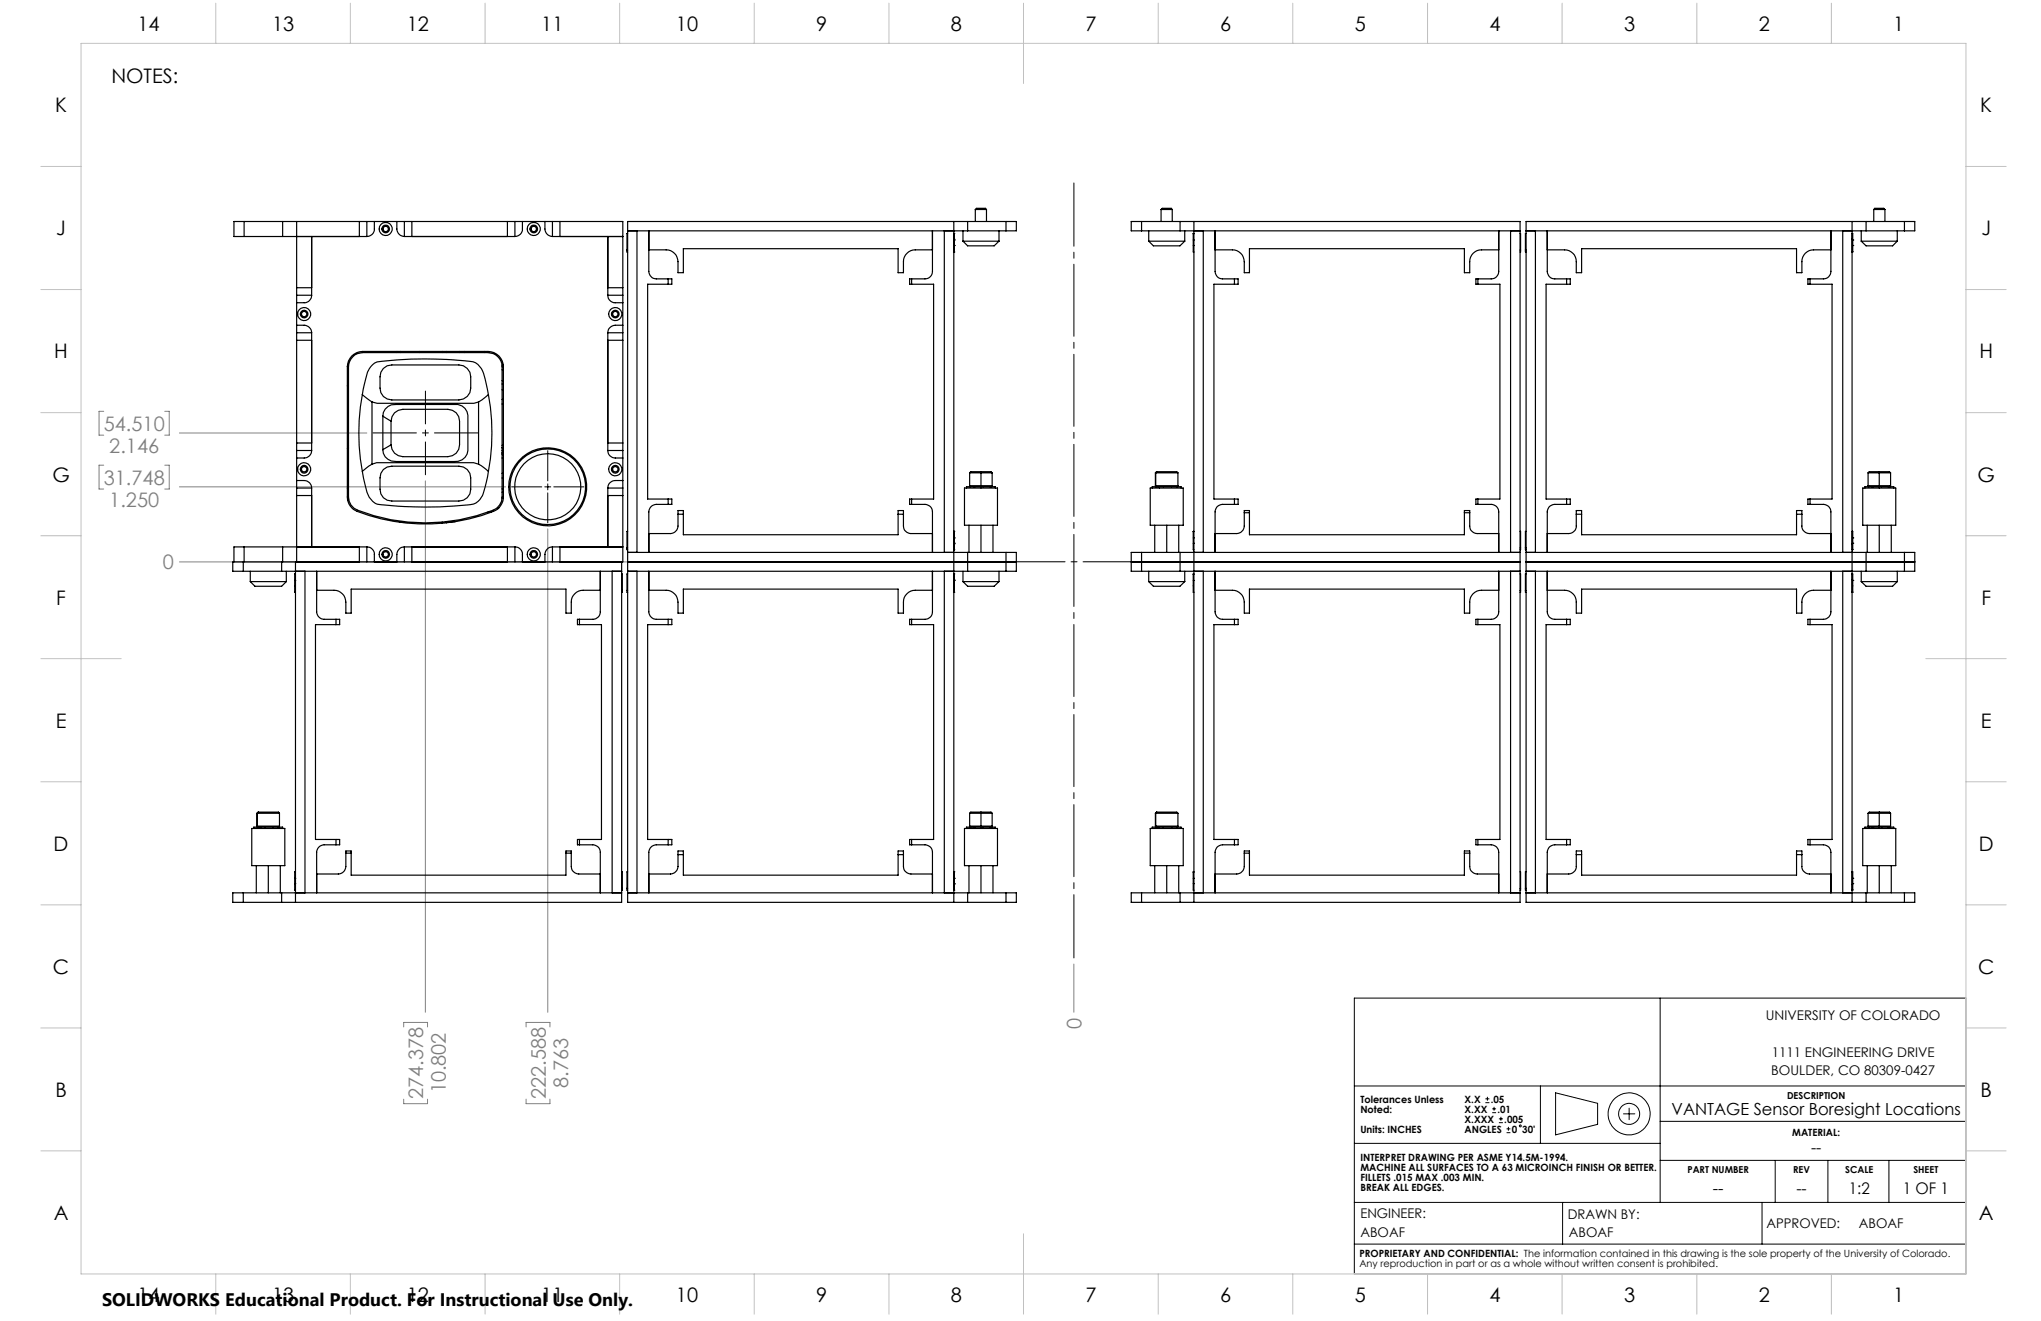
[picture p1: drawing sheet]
<svg xmlns="http://www.w3.org/2000/svg" width="432mm" height="279mm" viewBox="0 0 432 279" stroke-linecap="round" stroke-linejoin="round" font-family="sans-serif">
<g fill="none" stroke="#000" stroke-width=".21">
<path d="M115.9 95.3v6.4M108.2 103h6.4M115.3 103h1.2M115.9 102.3v1.3M115.9 104.2v6.4M117.2 103h6.3M351.2 211.1v43.2M415.9 211.1h-129.4v58.4M286.5 229.7h129.4M314.3 233.2h.8M314.3 232.4h.8M314.7 232v.8"/>
<path d="M315.7 235.3h.8M315.7 234.5h.8M316.1 234.1v.8M317.1 237.5h.9M317.1 236.6h.9M317.5 236.2v.8M318.7 239.6h.8M318.7 238.8h.8M319.1 238.3v.8M325.9 229.7v12.1M329.1 231.1l8.9 2.3v4.4l-8.9 2.2zM343.5 235.6h2.4"/>
<path d="M344.7 234.4v2.4M351.2 237.2h64.7M286.5 254.3h129.4M286.5 241.8h64.7M330.6 254.3v8.8M351.2 245.4h64.7M372.8 254.3v8.8M375.6 245.4v8.9M386.7 245.4v8.9M399.6 245.4v8.9M286.5 263.1h129.4"/>
<circle cx="321.6" cy="238.1" r=".2"/>
<circle cx="344.7" cy="235.6" r="2.22"/>
<circle cx="344.7" cy="235.6" r="4.5"/>
</g>
<path d="M227.2 38.7v163.9" fill="none" stroke="#000" stroke-width=".21" stroke-dasharray="15.2 1.3 1.3 1.3" stroke-dashoffset="1.9"/>
<path d="M239.3 118.8h-24.2" fill="none" stroke="#000" stroke-width=".21" stroke-dasharray="15.2 1.3 1.3 1.3" stroke-dashoffset="5"/>
<path d="M90 100.4v-17.7" fill="none" stroke="#000" stroke-width=".21" stroke-dasharray="15.2 1.3 1.3 1.3" stroke-dashoffset="8.3"/>
<path d="M78.9 91.6h22.2" fill="none" stroke="#000" stroke-width=".21" stroke-dasharray="15.2 1.3 1.3 1.3" stroke-dashoffset="6"/>
<g fill="none" stroke="#808080" stroke-width=".21">
<path d="M21.9 98.4h-.9v5h.9M21.9 87h-.9v5h.9M34.9 98.4h.9v5h-.9M34.9 87h.9v5h-.9M38 91.6h39.6M38 118.9h175.8M38 103h69M90 101.7v112.4M115.9 111.9v102.2M85.4 217.2v-.9h5.1v.9M111.3 217.2v-.9h5v.9M227.2 203.9v10.2"/>
<path d="M85.4 232.5v.9h5.1v-.9M111.3 232.5v.9h5v-.9"/>
</g>
<g fill="none" stroke="#c0c0c0" stroke-width=".21">
<path d="M17.1 9.2h398.8v260.3h-398.8zM45.6 .7v8.5M74.1 .7v8.5M102.6 .7v8.5M131.1 .7v8.5M159.6 .7v8.5M188.1 .7v8.5M216.5 .7v17M245 .7v8.5M273.5 .7v8.5M302 .7v8.5M330.5 .7v8.5"/>
<path d="M359 .7v8.5M387.5 .7v8.5M8.6 35.2h8.5M415.9 35.2h8.5M8.6 61.2h8.5M415.9 61.2h8.5M8.6 87.3h8.5M415.9 87.3h8.5M8.6 113.3h8.5M415.9 113.3h8.5M8.6 139.3h17M407.4 139.3h17"/>
<path d="M8.6 165.3h8.5M415.9 165.3h8.5M8.6 191.4h8.5M415.9 191.4h8.5M8.6 217.4h8.5M415.9 217.4h8.5M8.6 243.4h8.5M415.9 243.4h8.5M45.6 269.5v8.5M74.1 269.5v8.5M102.6 269.5v8.5M131.1 269.5v8.5"/>
<path d="M159.6 269.5v8.5M188.1 269.5v8.5M216.5 260.9v17.1M245 269.5v8.5M273.5 269.5v8.5M302 269.5v8.5M330.5 269.5v8.5M359 269.5v8.5M387.5 269.5v8.5"/>
</g>
<g fill="none" stroke="#000" stroke-width=".25">
<path d="M51.6 46.8h-2.1v3.2h2.1M51.6 46.8h8.2M51.6 46.8v3.2M51.6 50h8.2M59.8 46.8h3M59.8 50h17.8M59.8 46.8v3.2M62.8 46.8h13.2M62.8 46.8v14.1M65.9 50v12.4M76 46.8h1.6M76 46.8v3.2"/>
<path d="M77.6 46.8h7.9M77.6 46.8v3.2M79.2 46.8v1.6a1.57 1.57 0 0 1-1.6 1.6M84 46.8v1.6a1.63 1.63 0 0 0 1.5 1.6M85.5 46.8h1.6M85.5 46.8v3.2M85.5 50h23.4M87.1 46.8h20.3M87.1 46.8v3.2M107.4 46.8h1.5M107.4 46.8v3.2M108.9 46.8h8"/>
<path d="M108.9 46.8v3.2M110.5 46.8v1.6a1.57 1.57 0 0 1-1.6 1.6M115.3 46.8v1.6a1.63 1.63 0 0 0 1.6 1.6M116.9 46.8h1.6M116.9 46.8v3.2M116.9 50h14.9M118.5 46.8h13.3v14.1M118.5 46.8v3.2M128.6 50v12.4M132.6 52.9v.4h.2M132.6 52.9h.2M132.8 49.4h-.2v3.5"/>
<path d="M132.8 48.8h71.9M134.8 48.8v68M137.3 52.8h3.6a2.53 2.53 0 0 1 2.5 2.6v2.3h1.2v-5.1h45.4v5.1h1.1a5 5 0 0 1 .5-3.8 2.48 2.48 0 0 1 2-1.1h3.7M137.3 48.8v8.6a1.63 1.63 0 0 0 1.6 1.6h3.2v1.1h-5.1v45.5h5.1v1.1h-3.2a1.63 1.63 0 0 0-1.6 1.6v8.5M141.4 59v1.1M192.9 59v1.1M197.3 48.8v8.6a1.57 1.57 0 0 1-1.6 1.6h-3.3v1.1h5.1v45.5h-5.1v1.1h3.3a1.57 1.57 0 0 1 1.6 1.6v8.5M199.8 48.8v68M201.8 53.3h.1M201.8 49.4h.1M201.8 49.4h.1v3.8M201.8 50.6v2.7"/>
<path d="M201.8 50.6h.1M201.8 49.4v1.2M201.8 46.8h2.9M201.8 46.8v144.1M201.8 46.8h-69v144.1h69M201.8 53.2h.1M201.9 50.8h.1M201.9 51.9h.1M201.9 53.2l-.1 .1M203.7 51h7.6M203.7 51l1 1h5.6l1-1M203.7 48.8v2.2"/>
<path d="M204.7 46.8v2M204.7 48.8h8.1M204.7 46.8h8.1M206.3 44.3h2.4M206.3 44.3l.3-.2h1.3a.64 .64 0 0 1 .8 .2M206.3 44.3v2.5M208.7 44.3v2.5M211.3 48.8v2.2M212.8 46.8h2.2v2h-2.2M212.8 46.8v2M241.5 46.8h-2.2v2h2.2M241.5 48.8h8.2"/>
<path d="M241.5 46.8h8.2M241.5 46.8v2M243 51h7.6M243 51l1 1h5.6l1-1M243 48.8v2.2M245.6 44.3h2.4M245.6 44.3l.3-.2h1.3a.64 .64 0 0 1 .8 .2M245.6 44.3v2.5M248 44.3v2.5M249.7 46.8h2.9M249.7 48.8h71.9M249.7 46.8v2"/>
<path d="M250.6 48.8v2.2M252.4 51.9h.1M252.4 50.8h.1M252.4 49.5v3.8h.2M252.4 49.5h.2M252.6 49.4l-.2 .1M252.6 46.8h69v144.1h-69M252.6 46.8v144.1M254.6 48.8v68M257.1 52.8h3.6a2.53 2.53 0 0 1 2.5 2.6v2.3h1.1v-5.1h45.5v5.1h1.1a5 5 0 0 1 .5-3.8 2.48 2.48 0 0 1 2-1.1h3.7M257.1 48.8v8.6a1.57 1.57 0 0 0 1.6 1.6h3.2v1.1h-5.1v45.5h5.1v1.1h-3.2a1.57 1.57 0 0 0-1.6 1.6v8.5M261.2 59v1.1"/>
<path d="M312.7 59v1.1M317.1 48.8v8.6a1.57 1.57 0 0 1-1.6 1.6h-3.3v1.1h5.1v45.5h-5.1v1.1h3.3a1.57 1.57 0 0 1 1.6 1.6v8.5M319.6 48.8v68M321.6 49.4l.1 3.5M321.6 52.9h.1M321.7 52.9l-.1 .4M322.7 52.9v.4h.2M322.7 52.9h.2M322.9 49.4h-.2v3.5M322.9 48.8h71.9M324.8 48.8v68M327.3 52.8h3.7a2.47 2.47 0 0 1 2.5 2.6v2.3h1.1v-5.1h45.5v5.1h1.1a5 5 0 0 1 .4-3.8 2.48 2.48 0 0 1 2.1-1.1h3.7"/>
<path d="M327.3 48.8v8.6a1.57 1.57 0 0 0 1.6 1.6h3.3v1.1h-5.1v45.5h5.1v1.1h-3.3a1.57 1.57 0 0 0-1.6 1.6v8.5M331.4 59v1.1M382.9 59v1.1M387.4 48.8v8.6a1.57 1.57 0 0 1-1.6 1.6h-3.3v1.1h5.1v45.5h-5.1v1.1h3.3a1.57 1.57 0 0 1 1.6 1.6v8.5M389.9 48.8v68M391.8 49.4h.2v3.8M391.8 46.8h3M391.8 50.6h.1M391.8 46.8h-68.9v144.1h68.9M391.8 46.8v144.1M391.9 50.6v2.7M391.9 49.4v1.2"/>
<path d="M391.9 53.2h.1M392 50.8h.1M392 51.9h.1M392 53.2l-.2 .1M393.8 51h7.6M393.8 51l1 1h5.6l1-1M393.8 48.8v2.2M394.8 48.8h8.1M394.8 46.8h8.1M394.8 46.8v2M396.4 44.3h2.4M396.4 44.3l.2-.2h1.9l.3 .2"/>
<path d="M396.4 44.3v2.5M398.8 44.3v2.5M401.4 48.8v2.2M402.9 46.8h2.2v2h-2.2M402.9 46.8v2M62.8 70.4v1.6M62.8 60.9v1.5M62.8 68.8h1.5a1.63 1.63 0 0 1 1.6 1.6M62.8 62.4v8M62.8 72v21.7M62.8 60.9h3.1M62.8 72h3.1"/>
<path d="M62.8 62.4h3.1M62.8 70.4h3.1M65.9 62.4a1.57 1.57 0 0 1-1.6 1.6h-1.5M65.9 70.4v24.9M73.5 77.5h.1M74.4 75.3a3.3 3.3 0 0 1 2.3-1h26.5a3.3 3.3 0 0 1 3.3 3.3v27.5a3.3 3.3 0 0 1-2.1 3.1 39.4 39.4 0 0 1-29.7-.5l-.9-1.2-.3-1.4v-27.5a3.3 3.3 0 0 1 .9-2.3zM74.6 75.5l1-.7 1.1-.2h26.5a3 3 0 0 1 3 3v27.5a3 3 0 0 1-1.9 2.8 38.9 38.9 0 0 1-29.4-.4l-.6-.7-.4-.8-.2-.9v-27.5a3.1 3.1 0 0 1 .9-2.1zM81.1 77.9l.8-.5 1-.2h14.2a2.53 2.53 0 0 1 2.5 2.5v2.4a2.53 2.53 0 0 1-2.5 2.5h-14.2a2.47 2.47 0 0 1-2.5-2.5v-2.4l.2-1zM84 74.3v.3M84.8 74.3v.3M88.7 74.3v.3M93.6 74.3v.3"/>
<path d="M94.4 74.3v.3M97.2 74.3l.1 .3M98.3 74.3l-.1 .3M102.6 74.3v.3M103.4 74.3v.3M106.2 78.2h.3M106.2 77.2h.3M128.6 62.4a1.57 1.57 0 0 0 1.6 1.6h1.6M128.6 60.9h3.2M128.6 70.4v24.9M128.6 72h3.2M128.6 62.4h3.2"/>
<path d="M128.6 70.4h3.2M131.8 60.9v1.5M131.8 70.4v1.6M131.8 68.8h-1.6a1.63 1.63 0 0 0-1.6 1.6M131.8 62.4v8M131.8 72v21.7M62.8 93.7v1.6M62.8 95.3v7.9M62.8 93.7h3.1M62.8 95.3h3.1M65.9 95.3a1.57 1.57 0 0 1-1.6 1.6h-1.5M73.5 94.8h.2"/>
<path d="M73.5 81.6h.1v13.2M73.6 94.7h.1M73.6 94.2h.1M73.6 96.2h.1M73.6 95.7h.1M73.6 94.5h.1M76.7 83.5a44.8 44.8 0 0 0 0 16.2M76.7 99.7a23.7 23.7 0 0 0 1.4 5.5 3.2 3.2 0 0 0 3.4 1.6 85.6 85.6 0 0 0 18.7-.2 4.5 4.5 0 0 0 2.4-3.6l.7-3.3M76.7 83.5l.7-3.3a4.5 4.5 0 0 1 2.4-3.6 85 85 0 0 1 20.3-.1 4.3 4.3 0 0 1 2.5 3.6l.7 3.4M76.7 83.5l2 1.5M78.7 85l1.1 .3h20.5l.9-.3M78.7 98.2l-2 1.5"/>
<path d="M78.7 98.2l1-.3h20.5l1 .3M78.7 85v13.2M81 88a2.5 2.5 0 0 1 2.8-2.5h12.2a2.6 2.6 0 0 1 3 3.1v5.9a2.62 2.62 0 0 1-2.9 3.1h-11.3a3.4 3.4 0 0 1-3.3-1l-.4-.7-.1-.8M81 88l1.7 1.1M81 88v7.1M81.1 99.3l.8-.5 1-.2h14.2a2.47 2.47 0 0 1 2.5 2.5v2.4a2.47 2.47 0 0 1-2.5 2.5h-14.2a2.41 2.41 0 0 1-2.5-2.5v-2.4l.2-1zM82.7 94.1l-1.7 1M82.7 89.1a2.53 2.53 0 0 1 2.5-2.5h9.6a2.47 2.47 0 0 1 2.4 2.5v5a2.47 2.47 0 0 1-2.4 2.5h-9.6a2.53 2.53 0 0 1-2.5-2.5M82.7 89.1v5M101.2 98.2l2.1 1.5M101.2 85v13.2M103.3 83.5a44.8 44.8 0 0 1 0 16.2"/>
<path d="M103.3 83.5l-2.1 1.5M106.2 94.7h.3M106.2 82.4h.3M106.2 85.4h.3M106.2 81.2h.3M106.2 94.2h.3M106.2 84.5h.3M106.2 80.5h.3M106.2 96.9h.3M106.2 96.2h.3M106.2 95.9h.3M106.2 95.3h.3"/>
<path d="M106.2 95.7h.3M128.6 95.3a1.57 1.57 0 0 0 1.6 1.6h1.6M128.6 93.7h3.2M128.6 95.3h3.2M131.8 93.7v1.6M131.8 95.3v7.9M207.5 99.8h1.3a1.01 1.01 0 0 1 1.1 .2M207.5 99.8h-1.2a1.01 1.01 0 0 0-1.2 .2M207.5 99.8v3.4M244.7 99.8h3.2a1.32 1.32 0 0 1 1.3 .2M244.7 99.8l-.3 .2M244.7 99.8l-.2 .2"/>
<path d="M397.6 99.8h-1.3a1.01 1.01 0 0 0-1.1 .2M397.6 99.8h1.3a1.01 1.01 0 0 1 1.1 .2M397.6 99.8v3.4M51.5 118.9h-2.3v1.9h2.3M51.5 118.9h8.1M51.5 118.9v1.9M51.6 115.7h-2.1v3.2M51.6 115.7h8.2M51.6 115.7v3.2M59.6 118.9h2.9M59.6 118.9v1.9M59.8 115.7h17.8"/>
<path d="M59.8 115.7v3.2M62.5 118.9v72M62.8 103.2v1.6M62.8 101.6h1.5a1.57 1.57 0 0 1 1.6 1.6M62.8 104.8v14.1M62.8 104.8h3.1M62.8 103.2h3.1M65.9 103.2v12.5M73.5 103.3h.2M73.6 105.3v.4M76 115.7v3.2M77.6 115.7a1.57 1.57 0 0 1 1.6 1.6v1.6"/>
<path d="M77.6 115.7v3.2M85.5 110.3l-1 .1M85.5 115.7a1.63 1.63 0 0 0-1.5 1.6v1.6M85.5 115.7h23.4M85.5 115.7v3.2M87.1 115.7v3.2M93.6 110.4v.3M96.3 110.3h-1.9v.3M103.2 108.3h.7M103.4 108.3h.1M105.2 107.4h.4M106.2 105.3h.3"/>
<path d="M106.2 101.1h.3M106.2 104.1h.3M106.2 100.1h.3M106.2 103.4h.3M107.4 115.7v3.2M108.9 115.7a1.57 1.57 0 0 1 1.6 1.6v1.6M108.9 115.7v3.2M116.9 115.7a1.63 1.63 0 0 0-1.6 1.6v1.6M116.9 115.7h14.9M116.9 115.7v3.2M118.5 115.7v3.2M128.6 103.2v12.5"/>
<path d="M128.6 104.8h3.2M128.6 103.2h3.2M131.5 118.9v72h-69M131.8 103.2v1.6M131.8 101.6h-1.6a1.57 1.57 0 0 0-1.6 1.6M131.8 104.8v14.1h-69.3M132.6 115.9v.4h.2M132.6 115.9h.2M132.8 112.4h-.2v3.5M132.8 118.9h82.2M132.8 116.8h71.9M137.3 112.9h4.6a1.7 1.7 0 0 0 1.5-1.6v-3.3h1.2v5.1h45.4v-5.1h1.1v3.3a1.63 1.63 0 0 0 1.6 1.6h4.6"/>
<path d="M141.4 105.6v1.1M143.4 108.8h1.2M190 108.8h1.1M192.9 105.6v1.1M201.8 112.4h.1M201.8 116.3h.1M201.8 112.4h.1v3.8M201.8 115.1h.1M201.8 112.4v2.7M201.8 115.1v1.2M201.8 116.2h.1M201.9 113.8h.1"/>
<path d="M201.9 114.9h.1M201.9 116.2l-.1 .1M204 103.2h7v7.9h-7zM204.5 103.2v-.3h6.1v.3M204.7 116.8v4M204.7 116.8h8.1M205 111.1v5.7M205.1 100h4.8M205.1 102.7h4.8M205.1 102.7l.3 .2h-.2M205.1 100v2.7M205.9 102.9h.3"/>
<path d="M206.3 102.9h-.1M207.5 111.1v5.7M208 102.9h.1M209.4 102.9h.1M209.7 102.9h.1M209.9 100v2.7M209.9 102.7l-.2 .2M210.1 111.1v5.7M212.8 116.8h2.2v4h-2.2M212.8 116.8v4M239.3 118.9h82.3M241.5 116.8h-2.2v4h2.2"/>
<path d="M241.5 116.8v4M241.5 116.8h8.2M243.3 103.2h7v7.9h-7zM244.3 111.1v5.7M244.4 100v2.7M244.4 102.7l.3 .2M244.4 100h.1M244.4 102.7h.1M244.5 102.7h4.7M244.5 100h4.7M244.5 102.7l.4 .2M244.5 100v2.7"/>
<path d="M244.6 102.9h.1M244.7 102.9h-.2M245.3 102.9h4.6v.3M245.3 102.9h-1.5v.3M245.3 102.9v.3M246.1 102.9h.1M246.8 111.1v5.7M247.8 102.9h.1M249.2 100v2.7M249.2 102.7l-.2 .2h.1h-.2M249.4 111.1v5.7M249.7 116.8h71.9"/>
<path d="M249.7 116.8v4M252.4 114.9h.1M252.4 113.8h.1M252.4 112.5v3.8h.2M252.4 112.5h.2M252.6 112.4l-.2 .1M257.1 112.9h4.6a1.7 1.7 0 0 0 1.5-1.6v-3.3h1.1v5.1h45.5v-5.1h1.1v3.3a1.63 1.63 0 0 0 1.6 1.6h4.6M261.2 105.6v1.1M263.2 108.4h1.1M309.8 108.4h1.1M312.7 105.6v1.1M321.6 112.4l.1 3.5"/>
<path d="M321.6 115.9h.1M321.7 115.9l-.1 .4M322.7 115.9v.4h.2M322.7 115.9h.2M322.9 112.4h-.2v3.5M322.9 118.9h82.2M322.9 116.8h71.9M327.3 112.9h4.6a1.63 1.63 0 0 0 1.6-1.6v-3.3h1.1v5.1h45.5v-5.1h1.1v3.3a1.63 1.63 0 0 0 1.6 1.6h4.6M331.4 105.6v1.1M333.5 108.8h1.1M380.1 108.8h1.1M382.9 105.6v1.1"/>
<path d="M391.8 112.4h.2v3.8M391.8 115.1h.1M391.9 112.4v2.7M391.9 115.1v1.2M391.9 116.2h.1M392 113.8h.1M392 114.9h.1M392 116.2l-.2 .1M394.1 103.2h7v7.9h-7zM394.5 103.2v-.3h6.1v.3M394.8 116.8v4M394.8 116.8h8.1"/>
<path d="M395 111.1v5.7M395.2 100h4.8M395.2 102.7h4.8M395.2 102.7l.2 .2M395.2 100v2.7M395.5 102.9h-.2M396 102.9h.2M396.4 102.9h-.1M397.6 111.1v5.7M398 102.9h.1M399.4 102.9h.2M400 100v2.7"/>
<path d="M400 102.7l-.3 .2h.2M400.1 111.1v5.7M402.9 116.8h2.2v4h-2.2M402.9 116.8v4M51.5 120.8h8.1M53 123h7.6M53 123l.9 1h5.7l1-1M53 120.8v2.2M59.6 120.8h71.9M60.6 120.8v2.2M62.4 122.8h.1M62.4 121.5v3.8h.1"/>
<path d="M62.4 123.9h.1M62.4 121.5h.1M62.5 121.4l-.1 .1M64.5 120.8v68M67 124.8h3.7a2.53 2.53 0 0 1 2.5 2.6v2.3h1.1v-5.1h45.4v5.1h1.2a5 5 0 0 1 .4-3.8 2.48 2.48 0 0 1 2.1-1.1h3.6M67 120.8v8.6a1.63 1.63 0 0 0 1.6 1.6h3.3v1.1h-5.2v45.5h5.2v1.1h-3.3a1.63 1.63 0 0 0-1.6 1.6v8.5M71.1 131v1.1M122.6 131v1.1M127 120.8v8.6a1.57 1.57 0 0 1-1.6 1.6h-3.2v1.1h5v45.5h-5v1.1h3.2a1.57 1.57 0 0 1 1.6 1.6v8.5M129.5 120.8v68M131.5 121.4h.1v3.5M131.5 124.9h.1"/>
<path d="M131.6 124.9l-.1 .4M132.6 124.9v.4h.2M132.6 124.9h.2M132.8 121.4h-.2v3.5M132.8 120.8h71.9M134.8 120.8v68M137.3 124.8h3.6a2.53 2.53 0 0 1 2.5 2.6v2.3h1.2v-5.1h45.4v5.1h1.1a5 5 0 0 1 .5-3.8 2.48 2.48 0 0 1 2-1.1h3.7M137.3 120.8v8.6a1.63 1.63 0 0 0 1.6 1.6h3.2v1.1h-5.1v45.5h5.1v1.1h-3.2a1.63 1.63 0 0 0-1.6 1.6v8.5M141.4 131v1.1M192.9 131v1.1M197.3 120.8v8.6a1.57 1.57 0 0 1-1.6 1.6h-3.3v1.1h5.1v45.5h-5.1v1.1h3.3a1.57 1.57 0 0 1 1.6 1.6v8.5M199.8 120.8v68"/>
<path d="M201.8 125.3h.1M201.8 121.4h.1M201.8 121.4h.1v3.8M201.8 122.6v2.7M201.8 122.6h.1M201.8 121.4v1.2M201.8 125.2h.1M201.9 122.8h.1M201.9 123.9h.1M201.9 125.2v.1M203.7 123h7.6M203.7 123l1 1h5.6l1-1"/>
<path d="M203.7 120.8v2.2M204.7 120.8h8.1M211.3 120.8v2.2M241.5 120.8h8.2M243 123h7.6M243 123l1 1h5.6l1-1M243 120.8v2.2M249.7 120.8h71.9M250.6 120.8v2.2M252.4 122.8h.1M252.4 121.5v3.8h.2M252.4 123.9h.1"/>
<path d="M252.4 121.5h.2M252.6 121.4l-.2 .1M254.6 120.8v68M257.1 124.8h3.6a2.53 2.53 0 0 1 2.5 2.6v2.3h1.1v-5.1h45.5v5.1h1.1a5 5 0 0 1 .5-3.8 2.48 2.48 0 0 1 2-1.1h3.7M257.1 120.8v8.6a1.57 1.57 0 0 0 1.6 1.6h3.2v1.1h-5.1v45.5h5.1v1.1h-3.2a1.57 1.57 0 0 0-1.6 1.6v8.5M261.2 131v1.1M312.7 131v1.1M317.1 120.8v8.6a1.57 1.57 0 0 1-1.6 1.6h-3.3v1.1h5.1v45.5h-5.1v1.1h3.3a1.57 1.57 0 0 1 1.6 1.6v8.5M319.6 120.8v68M321.6 121.4l.1 3.5M321.6 124.9h.1M321.7 124.9l-.1 .4"/>
<path d="M322.7 124.9v.4h.2M322.7 124.9h.2M322.9 121.4h-.2v3.5M322.9 120.8h71.9M324.8 120.8v68M327.3 124.8h3.7a2.47 2.47 0 0 1 2.5 2.6v2.3h1.1v-5.1h45.5v5.1h1.1a5 5 0 0 1 .4-3.8 2.48 2.48 0 0 1 2.1-1.1h3.7M327.3 120.8v8.6a1.57 1.57 0 0 0 1.6 1.6h3.3v1.1h-5.1v45.5h5.1v1.1h-3.3a1.57 1.57 0 0 0-1.6 1.6v8.5M331.4 131v1.1M382.9 131v1.1M387.4 120.8v8.6a1.57 1.57 0 0 1-1.6 1.6h-3.3v1.1h5.1v45.5h-5.1v1.1h3.3a1.57 1.57 0 0 1 1.6 1.6v8.5M389.9 120.8v68M391.8 121.4h.2v3.8"/>
<path d="M391.8 122.6h.1M391.9 122.6v2.7M391.9 121.4v1.2M392 122.8h.1M392 125.2l-.2 .1M392 123.9h.1M392 125.2v.1M393.8 123h7.6M393.8 123l1 1h5.6l1-1M393.8 120.8v2.2M394.8 120.8h8.1M401.4 120.8v2.2"/>
<path d="M53.3 175.2h7v7.9h-7zM54.4 172v2.7M54.4 174.7l.4 .2M54.4 174.7h.1M54.4 172h.1M54.4 174.7h4.7M54.4 172h4.7M54.4 174.7l.3 .2M54.5 174.9h.1M54.6 174.9h-.2M54.7 171.8h4.2l.2 .2M54.7 171.8l-.3 .2"/>
<path d="M55.2 174.9h4.6v.3M55.2 174.9h-1.5v.3M55.2 174.9v.3M56.1 174.9h-.1M57.7 174.9h.2M58.8 174.9h.2M58.9 174.9h.2M59.1 174.7l-.2 .2M59.1 172v2.7M71.1 177.6v1.1M122.6 177.6v1.1M141.4 177.6v1.1"/>
<path d="M192.9 177.6v1.1M204 175.2h7v7.9h-7zM204.5 175.2v-.3h6.1v.3M205.1 174.7h4.8M205.1 172h4.8M205.1 172v2.7M205.1 174.7l.3 .2h-.2M205.9 174.9h.3M206.3 174.9h-.1M207.5 171.8h1.3a1.01 1.01 0 0 1 1.1 .2M207.5 171.8h-1.2a1.01 1.01 0 0 0-1.2 .2M207.5 171.8v3.4"/>
<path d="M208 174.9h.1M209.4 174.9h.1M209.7 174.9h.1M209.9 172v2.7M209.9 174.7l-.2 .2M243.3 175.2h7v7.9h-7zM244.4 174.7l.2 .2M244.4 172v2.7M244.4 174.7h.1M244.4 172h.1M244.5 172h4.7M244.5 174.7h4.7"/>
<path d="M244.5 174.7l.4 .2M244.5 172v2.7M244.7 174.9h-.2M244.7 171.8h3.2a1.32 1.32 0 0 1 1.3 .2M244.7 171.8l-.3 .2M244.7 171.8l-.2 .2M245.3 174.9h4.6v.3M245.3 174.9h-1.5v.3M245.3 174.9v.3M246.1 174.9h.1M247.8 174.9h.1M248.9 174.9h.2h-.1"/>
<path d="M249.2 172v2.7M249.2 174.7l-.2 .2M261.2 177.6v1.1M312.7 177.6v1.1M331.4 177.6v1.1M382.9 177.6v1.1M394.1 175.2h7v7.9h-7zM394.5 175.2v-.3h6.1v.3M395.2 174.7h4.8M395.2 172h4.8M395.2 172v2.7M395.2 174.7l.2 .2"/>
<path d="M395.5 174.9h-.2M396 174.9h.2M396.4 174.9h-.1M397.6 171.8h-1.3a1.01 1.01 0 0 0-1.1 .2M397.6 171.8h1.3a1.01 1.01 0 0 1 1.1 .2M397.6 171.8v3.4M398 174.9h.1M399.4 174.9h.2M399.8 174.9h.1M400 172v2.7M400 174.7l-.3 .2M51.5 188.8h-2.3v2.1h2.3"/>
<path d="M51.5 188.8v2.1M51.5 188.8h8.1M51.5 190.9h8.1M54.2 183.1v5.7M56.8 183.1v5.7M59.3 183.1v5.7M59.6 190.9h2.9M59.6 188.8h71.9M59.6 188.8v2.1M62.4 186.9h.1M62.4 185.8h.1M62.4 184.5v3.8h.1"/>
<path d="M62.4 184.5h.1M62.5 184.4l-.1 .1M67 184.9h4.6a1.63 1.63 0 0 0 1.6-1.6v-3.3h1.1v5.1h45.4v-5.1h1.2v3.3a1.63 1.63 0 0 0 1.5 1.6h4.6M73.2 180.4h1.1M119.7 180.4h1.2M131.5 184.4h.1v3.5M131.5 187.9h.1M131.6 187.9l-.1 .4M132.6 187.9v.4h.2M132.6 187.9h.2M132.8 184.4h-.2v3.5M132.8 188.8h71.9"/>
<path d="M137.3 184.9h4.6a1.7 1.7 0 0 0 1.5-1.6v-3.3h1.2v5.1h45.4v-5.1h1.1v3.3a1.63 1.63 0 0 0 1.6 1.6h4.6M143.4 180.8h1.2M190 180.8h1.1M201.8 184.4h.1M201.8 188.3h.1M201.8 184.4h.1v3.8M201.8 187.1h.1M201.8 184.4v2.7M201.8 187.1v1.2M201.8 190.9h2.9M201.8 188.2h.1M201.9 185.8h.1"/>
<path d="M201.9 186.9h.1M201.9 188.2l-.1 .1M204.7 188.8v2.1M204.7 188.8h8.1M204.7 190.9h8.1M205 183.1v5.7M207.5 183.1v5.7M210.1 183.1v5.7M212.8 188.8h2.2v2.1h-2.2M212.8 188.8v2.1M241.5 188.8h-2.2v2.1h2.2M241.5 188.8v2.1"/>
<path d="M241.5 188.8h8.2M241.5 190.9h8.2M244.3 183.1v5.7M246.8 183.1v5.7M249.4 183.1v5.7M249.7 190.9h2.9M249.7 188.8h71.9M249.7 188.8v2.1M252.4 186.9h.1M252.4 185.8h.1M252.4 184.5v3.8h.2M252.4 184.5h.2"/>
<path d="M252.6 184.4l-.2 .1M257.1 184.9h4.6a1.7 1.7 0 0 0 1.5-1.6v-3.3h1.1v5.1h45.5v-5.1h1.1v3.3a1.63 1.63 0 0 0 1.6 1.6h4.6M263.2 180.4h1.1M309.8 180.4h1.1M321.6 184.4l.1 3.5M321.6 187.9h.1M321.7 187.9l-.1 .4M322.7 187.9v.4h.2M322.7 187.9h.2M322.9 184.4h-.2v3.5M322.9 188.8h71.9M327.3 184.9h4.6a1.63 1.63 0 0 0 1.6-1.6v-3.3h1.1v5.1h45.5v-5.1h1.1v3.3a1.63 1.63 0 0 0 1.6 1.6h4.6"/>
<path d="M333.5 180.8h1.1M380.1 180.8h1.1M391.8 184.4h.2v3.8M391.8 190.9h3M391.8 187.1h.1M391.9 184.4v2.7M391.9 187.1v1.2M391.9 188.2h.1M392 185.8h.1M392 186.9h.1M392 188.2l-.2 .1M394.8 188.8v2.1"/>
<path d="M394.8 188.8h8.1M394.8 190.9h8.1M395 183.1v5.7M397.6 183.1v5.7M400.1 183.1v5.7M402.9 188.8h2.2v2.1h-2.2M402.9 188.8v2.1"/>
<circle cx="81.6" cy="48.4" r=".81"/>
<circle cx="81.6" cy="48.4" r=".57"/>
<circle cx="81.6" cy="48.4" r="1.4"/>
<circle cx="112.9" cy="48.4" r=".81"/>
<circle cx="112.9" cy="48.4" r=".57"/>
<circle cx="112.9" cy="48.4" r="1.4"/>
<circle cx="64.3" cy="66.4" r=".81"/>
<circle cx="64.3" cy="66.4" r=".56"/>
<circle cx="64.4" cy="66.4" r="1.38"/>
<circle cx="130.2" cy="66.4" r="1.4"/>
<circle cx="130.2" cy="66.4" r=".81"/>
<circle cx="130.2" cy="66.4" r=".56"/>
<circle cx="64.3" cy="99.2" r=".56"/>
<circle cx="64.3" cy="99.3" r=".81"/>
<circle cx="64.4" cy="99.2" r="1.38"/>
<circle cx="130.2" cy="99.2" r="1.4"/>
<circle cx="130.2" cy="99.2" r=".56"/>
<circle cx="130.2" cy="99.3" r=".81"/>
<circle cx="81.6" cy="117.3" r=".56"/>
<circle cx="81.6" cy="117.3" r=".81"/>
<circle cx="81.6" cy="117.3" r="1.4"/>
<circle cx="112.9" cy="117.3" r=".56"/>
<circle cx="112.9" cy="117.3" r=".81"/>
<circle cx="112.9" cy="117.3" r="1.4"/>
<circle cx="115.9" cy="103" r="7"/>
<circle cx="115.9" cy="103" r="8"/>
<circle cx="115.9" cy="103" r="8.3"/>
</g>
<g font-size="4.2">
<text x="29.1" y="6.5">14</text>
<text x="57.5" y="6.5">13</text>
<text x="86" y="6.5">12</text>
<text x="114.5" y="6.5">11</text>
<text x="143" y="6.5">10</text>
<text x="172.7" y="6.5">9</text>
<text x="201.2" y="6.5">8</text>
<text x="229.6" y="6.5">7</text>
<text x="258.1" y="6.5">6</text>
<text x="286.6" y="6.5">5</text>
<text x="315.1" y="6.5">4</text>
<text x="343.6" y="6.5">3</text>
<text x="372.1" y="6.5">2</text>
<text x="400.6" y="6.5">1</text>
<text x="23.6" y="17.6">NOTES:</text>
<text x="11.7" y="23.8">K</text>
<text x="419" y="23.8">K</text>
<text x="11.9" y="49.8">J</text>
<text x="419.2" y="49.8">J</text>
<text x="11.5" y="75.8">H</text>
<text x="418.8" y="75.8">H</text>
<text x="11.1" y="101.8">G</text>
<text x="418.4" y="101.8">G</text>
<text x="11.9" y="127.9">F</text>
<text x="419.2" y="127.9">F</text>
<text x="11.8" y="153.9">E</text>
<text x="419.1" y="153.9">E</text>
<text x="11.3" y="179.9">D</text>
<text x="418.6" y="179.9">D</text>
<text x="11.2" y="206">C</text>
<text x="418.5" y="206">C</text>
<text x="11.7" y="232">B</text>
<text x="419" y="232">B</text>
<text x="11.4" y="258">A</text>
<text x="418.6" y="258">A</text>
<text x="29.1" y="275.3">14</text>
<text x="57.5" y="275.3">13</text>
<text x="86" y="275.3">12</text>
<text x="114.5" y="275.3">11</text>
<text x="143" y="275.3">10</text>
<text x="172.7" y="275.3">9</text>
<text x="201.2" y="275.3">8</text>
<text x="229.6" y="275.3">7</text>
<text x="258.1" y="275.3">6</text>
<text x="286.6" y="275.3">5</text>
<text x="315.1" y="275.3">4</text>
<text x="343.6" y="275.3">3</text>
<text x="372.1" y="275.3">2</text>
<text x="400.6" y="275.3">1</text>
</g>
<g font-size="4.2" fill="#808080">
<text x="22" y="91.1">54.510</text>
<text x="23.1" y="95.9">2.146</text>
<text x="22" y="102.5">31.748</text>
<text x="23.1" y="107.2">1.250</text>
<text x="34.4" y="120.4">0</text>
<text x="228.8" y="217.6" transform="rotate(-90 228.8 217.6)">0</text>
<text x="89.6" y="232.4" transform="rotate(-90 89.6 232.4)">274.378</text>
<text x="94.3" y="231.3" transform="rotate(-90 94.3 231.3)">10.802</text>
<text x="115.4" y="232.4" transform="rotate(-90 115.4 232.4)">222.588</text>
<text x="120.2" y="230.1" transform="rotate(-90 120.2 230.1)">8.763</text>
</g>
<text font-size="3.8" x="21.6" y="276.3">SOLIDWORKS Educational Product. For Instructional Use Only.</text>
<g font-size="3.5">
<text x="353.6" y="235.9">VANTAGE Sensor Boresight Locations</text>
<text x="362.4" y="252.6">--</text>
</g>
<g font-size="3.4">
<text x="383.1" y="243.8">--</text>
<text x="380.1" y="252.6">--</text>
<text x="391.1" y="252.6">1:2</text>
<text x="402.5" y="252.6">1 OF 1</text>
</g>
<g font-size="2.8">
<text x="373.6" y="215.8">UNIVERSITY OF COLORADO</text>
<text x="374.7" y="227.3">BOULDER, CO 80309-0427</text>
<text x="374.8" y="223.5">1111 ENGINEERING DRIVE</text>
<text x="287.8" y="257.7">ENGINEER:</text>
<text x="331.7" y="257.8">DRAWN BY:</text>
<text x="287.8" y="261.5">ABOAF</text>
<text x="331.9" y="261.5">ABOAF</text>
<text x="373.7" y="259.7">APPROVED:</text>
<text x="393.3" y="259.7">ABOAF</text>
</g>
<g font-size="2.1">
<text x="287.8" y="233.2">Tolerances Unless</text>
<text x="309.8" y="233.2">X.X</text>
<text x="315.4" y="233.2">.05</text>
<text x="287.8" y="235.3">Noted:</text>
<text x="287.8" y="239.6">Units: INCHES</text>
<text x="309.8" y="237.4">X.XXX</text>
<text x="309.8" y="235.3">X.XX</text>
<text x="309.8" y="239.6">ANGLES</text>
<text x="316.8" y="235.3">.01</text>
<text x="318.2" y="237.4">.005</text>
<text x="319.9" y="239.6">0</text>
<text x="322.1" y="239.6">30'</text>
<text x="287.8" y="245.6">INTERPRET DRAWING PER ASME Y14.5M-1994.</text>
<text x="379.2" y="240.3">MATERIAL:</text>
<text x="287.8" y="247.7">MACHINE ALL SURFACES TO A 63 MICROINCH FINISH OR BETTER.</text>
<text x="287.8" y="249.8">FILLETS .015 MAX .003 MIN.</text>
<text x="287.8" y="251.9">BREAK ALL EDGES.</text>
<text x="287.6" y="265.8">PROPRIETARY AND CONFIDENTIAL: The information contained in this drawing is the sole property of the University of Colorado.</text>
<text x="287.6" y="267.9">Any reproduction in part or as a whole without written consent is prohibited.</text>
</g>
<g font-size="2">
<text x="378.1" y="232.5">DESCRIPTION</text>
<text x="357" y="248">PART NUMBER</text>
<text x="379.4" y="248">REV</text>
<text x="390.4" y="248">SCALE</text>
<text x="404.8" y="248">SHEET</text>
</g>
</svg>
